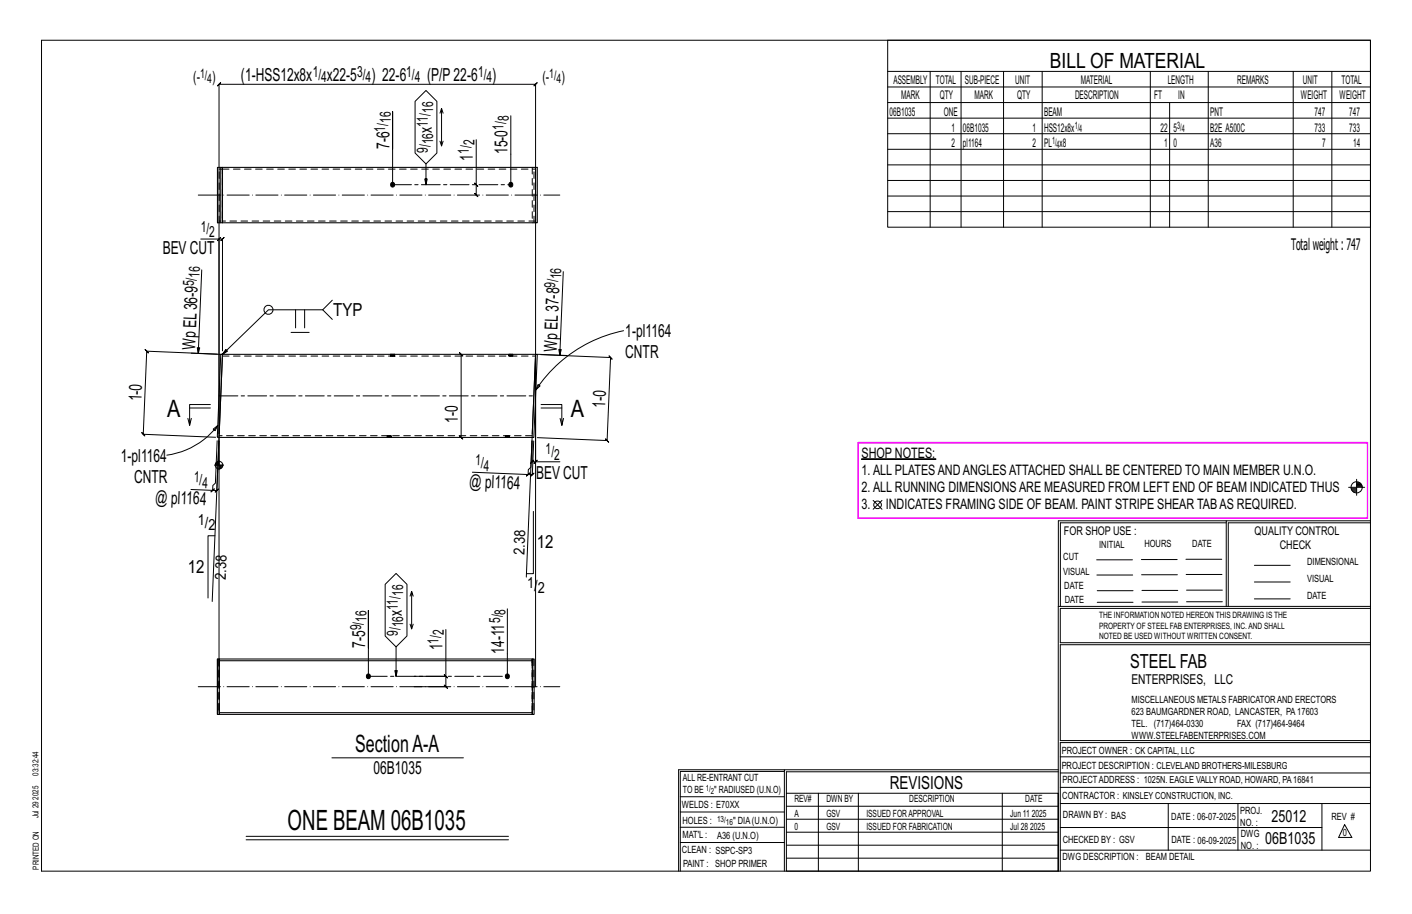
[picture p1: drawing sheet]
<svg xmlns="http://www.w3.org/2000/svg" width="432mm" height="279mm" viewBox="0 0 432 279" stroke-linecap="round" stroke-linejoin="round" font-family="sans-serif">
<g fill="#000" stroke="#000" stroke-width=".31">
<path d="M263.5 140.3h22.7v.1h-22.7z"/>
<circle cx="120" cy="56.5" r=".68"/>
<circle cx="156.1" cy="56.5" r=".68"/>
<circle cx="112.6" cy="206.8" r=".68"/>
<circle cx="155.1" cy="206.8" r=".68"/>
</g>
<g fill="none" stroke="#000" stroke-width=".31">
<path d="M12.7 12.3h406.4v254h-406.4zM271.5 12.3h147.6v57.2h-147.6zM130.3 27.7l3.3 3.3v15.8l-3.3 3.3-3.4-3.3v-15.8zM134.6 34.6l.4-1.4v11.4M135 33.2l.5 1.4M156.2 35.4v21.1M271.5 21.8h147.6M271.5 26.6h147.6M271.5 31.4h147.6M271.5 36.1h147.6M284.5 21.8v47.7M293.9 21.8v47.7"/>
<path d="M306.9 21.8v47.7M318.7 21.8v47.7M351.8 21.8v47.7M357.7 31.4v38.1M369.5 21.8v47.7M395.5 21.8v47.7M407.3 21.8v47.7M120.1 45.5v-11.4v22.4M130.3 50.1v6.4l-.4-1.8h.7l-.3 1.8M134.6 43.2l.4 1.4 .5-1.4M145.6 42.7v13.8l-.5-.5 1 1-.5-.5v3.1l-.5-.5 1 1-.5-.5M271.5 40.9h147.6"/>
<path d="M271.5 45.6h147.6M271.5 50.4h147.6M271.5 55.2h147.6M271.5 59.9h147.6M61.4 73.1h5.6v59.5M67 73.1h1l-.5 .5 1-1-.5 .5v34.2M67.5 72.6l-1 1zM271.5 64.7h147.6M61.7 82.5l-1.1 25.6-.3-1.8h.8l-.5 1.8M90.4 94.7v5.5M93.2 94.7v5.5M98.7 94.7l2.9 2.9"/>
<path d="M101.6 91.8l-2.9 2.9h-16.6l-14.1 13.6 1-1.5 .6 .6-1.6 .9-9.5-.3M172.3 83l-1.1 25.6-.3-1.8h.7l-.4 1.8M66.5 108.3l-21.6-.9-.5-.6 .9 1.1-.4-.5-1.1 25.4-.5-.6 1 1.1-.5-.5 22.1 .9M89 101.6h5.5M141 108.3l-.5-.5 1 1-.5-.5v25.4M163.8 108.3l9.5 .4M163.8 109.5v31.7h7.4M164.5 117.5l.7 .5-1.3 1.2zM165.4 108.4l21.3 .9-.5-.5 1 1-.5-.5-1 25.4-.5-.5 .9 1-.4-.5-21.4-.9M190.7 101.1a42.3 42.3 0 0 0-26.8 18.1M57.5 127.9l.5 2.1M58 124.7h6.3"/>
<path d="M64.3 123.7h-6.3v6.3l.5-2.1M65.2 131.2l1.4-1.1-.8 1.6zM66.4 134.7l-.5 13-.8 .7-.1 1.5-6.6-.3M66.6 130.1a23.6 23.6 0 0 1-15.6 9M67 133.7l-2.1 50.2M140.5 133.2l1 1zM162.7 133.7l-1.8 42.7M163.2 134.8l-.4 10.3 .5-.5-1 1 .5-.5h-1.3M165.5 123.7h6.3v6.3l.5-2.1M165.5 124.7h6.3M171.3 127.9l.5 2.1M64.5 150.4l1-1z"/>
<path d="M65.6 142.2h2.8M65.9 141.7v.5M66.1 141.4v.8M66.3 141.2v1M66.6 141.1v1.1M66.8 141v1.2M67 143.6l-.1-8.8-.6 15.2 .5-.5-1 .9 .5-.4-1.3-.1M67.2 142.2v1.1M67.4 142.2v1.1M67.6 142.2v1M67.8 142.2v.8M68 142.2v.5"/>
<path d="M161 145.5l1-.9zM163.1 156.3v19.1h-2.1M163.3 141.7l1-1zM163.8 141.2h-1.1l.5-.5-1 1 .5-.5v-6.4l-.4 8-.7 .8-.1 1.5-17-.7M267 153l2.7 2.7M269.7 153l-2.7 2.7M375 159.8h-50.7v25.6M375 159.2h-51.3l-.1 107.1M412.4 149h4.9M413.2 149.3h1.7M413.3 149.5h1.6M413.4 149.8h1.5"/>
<path d="M413.6 150.1h1.3M413.9 150.4h1M414.9 146.5v4.9M414.9 147.5h.9M414.9 148.1h1.5M414.9 148.7h1.7M414.9 147.8h1.2M414.9 148.4h1.6M419.1 159.2h-44.1v26.2M419.1 159.8h-43.5v25.6M65.7 163.8h-2.1v19M117.8 178.6l3.3-3.3 3.4 3.3v15.8l-3.4 3.3-3.3-3.3z"/>
<path d="M335.4 171.1h10.9M335.4 175.8h11M349 171h11M349.1 175.7h11M362.7 171h10.9M362.7 175.6h11M383.6 172.8h11M383.6 177.9h11M112.7 198.1v-11.5v20.1M121.1 197.7v9l-.4-1.7h.8l-.4 1.7M125.4 190.8l.5 1.4 .5-1.4M125.9 180.8l-.5 1.4"/>
<path d="M126.4 182.2l-.5-1.4v11.4M136.3 192.4v14.3h-9.6M155.2 186.1v20.6M323.7 185.4h95.4M335.5 184.1h11M335.5 180.6h11M349.2 184h11M349.2 180.5h11M362.9 180.4h10.9M362.9 184h10.9M383.6 183.1h11M419.1 186h-94.9v10.5h94.9"/>
<path d="M419.1 197.1h-94.9v29.3h94.9v.6h-94.9v39.3M67 209.9v-184.1l-.5 .5 1-1-.5 .5h96.8l-.5 .5 1-1-.5 .5v184.1M135.8 206.2l1 1zM136.3 206.7v3.2l-.5-.5 1 1-.5-.5h-9.6M101.5 231.7h40.2M239.9 235.8h-31.9v30.5M239.9 235.3h-32.4v31M323.6 235.3h-83.7v31M323.6 235.9h-83.1v6.6M324.2 236.3h94.9M324.2 231.4h94.9M75.3 255.7h80.2"/>
<path d="M75.3 256.7h80.2M208 252.9h31.9M208 257.5h31.9M208 243.6h31.9M208 248.2h31.9M240.5 242.5h83.1v23.8h-83.1zM240.5 258.4h83.1M240.5 254.4h83.1M240.5 250.4h83.1M240.5 246.5h83.1M250.3 242.5v23.8M262.5 242.5v23.8"/>
<path d="M306.5 242.5v23.8M324.2 253h80.1M324.2 245.6h94.9M324.2 259.9h94.9M324.2 240.7h94.9M357.3 245.6v14.3M378.6 245.6v14.3M404.3 245.6v14.3M411.2 252.1l2.2 3.9h-4zM240.5 262.3h83.1"/>
<circle cx="82.1" cy="94.7" r="1.38"/>
<circle cx="67" cy="142.2" r="1.16"/>
<circle cx="268.4" cy="154.3" r="1.17"/>
<circle cx="414.9" cy="149" r="1.71"/>
</g>
<path d="M262.4 135.3h155.8v23.1h-155.8z" fill="none" stroke="#f0f" stroke-width=".5"/>
<g fill="none" stroke="#000" stroke-width=".32">
<path d="M67.5 51.2h-1v16.9h1.5v-16.9h95.7M68 51.2h-.5v16.9M68 52.2v14.8M163.7 51.2v16.9h-95.7M163.7 51.2h.1M163.8 52.1v-.9h.5v16.9h-.5v-.9M67.5 108.3h.5l-1 25.4h-.5zM68 109.4l-1 23.3M68 108.3h95.8M119.5 108.3h.1M119.5 108.8v.1M120.7 108.3h.1"/>
<path d="M120.7 108.8v.1M163.7 109.4l-.9 23.3M163.8 108.3l.5 .1-1 25.3h-.6zM67 133.7h95.7M66.5 201.5h.6v16.9h-.6zM66.5 201.5v16.9M67.1 201.5h95.7v.5h-95.7zM67.1 217.9h95.7v.5h-95.7zM162.8 201.5h.5v16.9h-.5z"/>
</g>
<g fill="none" stroke="#000" stroke-width=".31" stroke-dasharray="2 1.4">
<path d="M67 51.7h1v.5M68 51.2v16.4h-1M68 51.7h95.7M162.8 51.2v16.9M163.7 51.7v15.8M163.8 52.2h.1M67 68.1v-16.9M68 67v1.1M163.3 68.1v-16.9M163.7 67.5l-95.7 .1M163.8 67.2v-15.1M68 108.8h95.8"/>
<path d="M119.5 108.3v.5M119.5 108.3h.1M119.6 108.3l-.1 .6M119.8 108.3h-.2l-.1 .6M120.1 108.3h.2v.6h-.2zM120.1 108.3h-.3v.6h-.2M120.1 108.9h-.3M120.3 108.3h.2v.6h-.2M120.5 108.3v.6M120.6 108.3h.1M120.7 108.9h-.1M120.7 108.8v-.5"/>
<path d="M155.6 108.3l.1 .6zM155.7 108.3h.1M156 108.3h-.2l-.1 .6M156 108.9h.2v-.6h-.2v.6h-.2M156.2 108.3h.2v.6h-.2M156.4 108.3h.2v.6h-.2M156.6 108.3v.6M156.8 108.3v.6M118.5 133.7v-.5M118.6 133.7v-.5M118.8 133.7h-.2v-.5h.2M119 133.7h-.2v-.5h.2"/>
<path d="M119.2 133.7h.2l.2-.5M119.2 133.2h-.2v.5h.2v-.5h.2M119.6 133.2v.5zM119.6 133.7h-.2M154.6 133.7v-.5M154.7 133.7v-.5M154.9 133.7h-.2v-.5h.2M155.2 133.7h-.3v-.5h.3M155.4 133.7h.2l.1-.5M155.4 133.2h-.2v.5h.2v-.5h.2M155.7 133.2v.5zM155.7 133.7h-.1"/>
<path d="M162.7 133.2h-95.7M67 201.5v16.9M67 217.3l.1-15.3M67.1 217.9l-.1-.6M162.7 201.5v16.9M162.7 217.3l.1 1.1M162.7 202.5l.1-.5M162.8 201.5l-.1 1M162.8 217.9l-.1-15.4M163.3 201.5v16.9"/>
</g>
<path d="M60.6 59.6h110.6M60.6 209.9h110.6" fill="none" stroke="#000" stroke-width=".31" stroke-dasharray="6.8 1 0 1"/>
<path d="M120.1 56.5h36.1M67 121h96.3M112.7 206.7h42.5" fill="none" stroke="#000" stroke-width=".31" stroke-dasharray="5.8 1 1 1"/>
<text font-size="8.6" x="88" y="253.7">ONE BEAM 06B1035</text>
<g font-size="7.3">
<text x="51.1" y="127.6">A</text>
<text x="174.6" y="127.6">A</text>
<text x="108.6" y="229.9">SectionA-A</text>
</g>
<text font-size="6.4" x="321.1" y="20.7">BILL OF MATERIAL</text>
<text font-size="5.9" x="345.6" y="204.1">STEEL FAB</text>
<g font-size="5.5">
<text x="73.7" y="24.8">(1-HSS12x8x</text>
<text x="100" y="24.8">x22-5</text>
<text x="113.6" y="24.8">) 22-6</text>
<text x="130.6" y="24.8">(P/P22-6</text>
<text x="150.5" y="24.8">)</text>
<text x="132" y="40.7" transform="rotate(-90 132 40.7)">x</text>
<text x="119.1" y="45.5" transform="rotate(-90 119.1 45.5)">7-6</text>
<text x="155.2" y="47.1" transform="rotate(-90 155.2 47.1)">15-0</text>
<text x="144.6" y="49.1" transform="rotate(-90 144.6 49.1)">1</text>
<text x="49.8" y="77.6">BEV CUT</text>
<text x="101.9" y="96.5">TYP</text>
<text x="59.7" y="107" transform="rotate(-88 59.7 107)">WpEL36-9</text>
<text x="170.2" y="107.5" transform="rotate(-88 170.2 107.5)">WpEL37-8</text>
<text x="191.2" y="103">1-pl1164</text>
<text x="191.2" y="109.5">CNTR</text>
<text x="43.2" y="122.7" transform="rotate(-88 43.2 122.7)">1-0</text>
<text x="185.1" y="124.6" transform="rotate(-88 185.1 124.6)">1-0</text>
<text x="140" y="129.2" transform="rotate(-90 140 129.2)">1-0</text>
<text x="36.9" y="141.1">1-pl1164</text>
<text x="41" y="147.7">CNTR</text>
<text x="143.5" y="148.9" transform="rotate(2 143.5 148.9)">@pl1164</text>
<text x="164" y="146.5">BEV CUT</text>
<text x="47.5" y="153.7" transform="rotate(2 47.5 153.7)">@pl1164</text>
<text x="164.2" y="167.6">12</text>
<text x="57.4" y="175.1">12</text>
<text x="122.9" y="188.3" transform="rotate(-90 122.9 188.3)">x</text>
<text x="111.7" y="198.1" transform="rotate(-90 111.7 198.1)">7-5</text>
<text x="135.4" y="198.8" transform="rotate(-90 135.4 198.8)">1</text>
<text x="154.2" y="199.9" transform="rotate(-90 154.2 199.9)">14-11</text>
<text x="114.2" y="236.6">06B1035</text>
<text x="272.2" y="241.1">REVISIONS</text>
</g>
<g font-size="5.1">
<text x="388.9" y="251.3">25012</text>
<text x="386.9" y="258.1">06B1035</text>
</g>
<text font-size="4.9" x="394.8" y="76.4">Totalweight : 747</text>
<g font-size="4.7">
<text x="95.6" y="23.5">1/</text>
<text x="109.2" y="23.5">3/</text>
<text x="124.2" y="23.5">1/</text>
<text x="146.2" y="23.5">1/</text>
<text x="59.1" y="24.9">(-</text>
<text x="64.9" y="24.9">)</text>
<text x="98.2" y="25.2">4</text>
<text x="111.8" y="25.2">4</text>
<text x="126.8" y="25.2">4</text>
<text x="148.8" y="25.2">4</text>
<text x="165.9" y="24.9">(-</text>
<text x="171.7" y="24.9">)</text>
<text x="132.5" y="34.5" transform="rotate(-90 132.5 34.5)">16</text>
<text x="117.8" y="40.2" transform="rotate(-90 117.8 40.2)">1/</text>
<text x="119.5" y="37.6" transform="rotate(-90 119.5 37.6)">16</text>
<text x="130.8" y="38.8" transform="rotate(-90 130.8 38.8)">11/</text>
<text x="154" y="39.7" transform="rotate(-90 154 39.7)">1/</text>
<text x="155.6" y="37.1" transform="rotate(-90 155.6 37.1)">8</text>
<text x="130.8" y="46.8" transform="rotate(-90 130.8 46.8)">9/</text>
<text x="132.5" y="44.2" transform="rotate(-90 132.5 44.2)">16</text>
<text x="143.4" y="47.1" transform="rotate(-90 143.4 47.1)">1/</text>
<text x="145.1" y="44.4" transform="rotate(-90 145.1 44.4)">2</text>
<text x="61.4" y="70.8">1/</text>
<text x="64" y="72.5">2</text>
<text x="59.2" y="87.5" transform="rotate(-88 59.2 87.5)">5/</text>
<text x="61" y="84.9" transform="rotate(-88 61 84.9)">16</text>
<text x="169.8" y="88" transform="rotate(-88 169.8 88)">9/</text>
<text x="171.6" y="85.4" transform="rotate(-88 171.6 85.4)">16</text>
<text x="145.3" y="142.2" transform="rotate(2 145.3 142.2)">1/</text>
<text x="147.8" y="143.9" transform="rotate(2 147.8 143.9)">4</text>
<text x="166.9" y="138.9">1/</text>
<text x="169.5" y="140.6">2</text>
<text x="59.2" y="147.4" transform="rotate(2 59.2 147.4)">1/</text>
<text x="61.8" y="149.2" transform="rotate(2 61.8 149.2)">4</text>
<text x="60.5" y="160.5">1/</text>
<text x="63.8" y="162.1">2</text>
<text x="160.4" y="169.6" transform="rotate(-88 160.4 169.6)">2.38</text>
<text x="69" y="177.3" transform="rotate(-88 69 177.3)">2.38</text>
<text x="161.2" y="179.7">1/</text>
<text x="123.3" y="182.1" transform="rotate(-90 123.3 182.1)">16</text>
<text x="164.5" y="181.4">2</text>
<text x="112.1" y="190.1" transform="rotate(-90 112.1 190.1)">16</text>
<text x="121.6" y="186.5" transform="rotate(-90 121.6 186.5)">11/</text>
<text x="123.3" y="191.8" transform="rotate(-90 123.3 191.8)">16</text>
<text x="152.9" y="190.5" transform="rotate(-90 152.9 190.5)">5/</text>
<text x="154.6" y="187.9" transform="rotate(-90 154.6 187.9)">8</text>
<text x="110.4" y="192.7" transform="rotate(-90 110.4 192.7)">9/</text>
<text x="121.6" y="194.4" transform="rotate(-90 121.6 194.4)">9/</text>
<text x="134.1" y="196.8" transform="rotate(-90 134.1 196.8)">1/</text>
<text x="135.8" y="194.2" transform="rotate(-90 135.8 194.2)">2</text>
</g>
<g font-size="4.4">
<text x="263.5" y="140">SHOP NOTES:</text>
<text x="263.5" y="145.3">1.ALL PLATESANDANGLESATTACHED SHALL BE CENTERED TO MAIN MEMBER U.N.O.</text>
<text x="263.5" y="155.7">3.</text>
<text x="263.5" y="150.5">2.ALL RUNNING DIMENSIONSARE MEASURED FROM LEFT END OF BEAM INDICATED THUS</text>
<text x="270.9" y="155.7">INDICATES FRAMING SIDE OF BEAM. PAINT STRIPE SHEAR TABAS REQUIRED.</text>
</g>
<text font-size="4.2" x="346" y="209.1">ENTERPRISES, LLC</text>
<g font-size="4">
<text x="61.2" y="23.9">1/</text>
<text x="168" y="23.9">1/</text>
<text x="63.4" y="25.3">4</text>
<text x="170.2" y="25.3">4</text>
</g>
<g font-size="3.7">
<text x="273.2" y="25.6">ASSEMBLY</text>
<text x="286.2" y="25.6">TOTAL</text>
<text x="295.1" y="25.6">SUB-PIECE</text>
<text x="310.4" y="25.6">UNIT</text>
<text x="330.5" y="25.6">MATERIAL</text>
<text x="357.1" y="25.6">LENGTH</text>
<text x="378.3" y="25.6">REMARKS</text>
<text x="398.4" y="25.6">UNIT</text>
<text x="410.2" y="25.6">TOTAL</text>
<text x="272.1" y="35.5">06B1035</text>
<text x="275.6" y="30.4">MARK</text>
<text x="287.4" y="30.4">QTY</text>
<text x="288.6" y="35.5">ONE</text>
<text x="298" y="30.4">MARK</text>
<text x="311" y="30.4">QTY</text>
<text x="319.3" y="35.5">BEAM</text>
<text x="328.7" y="30.4">DESCRIPTION</text>
<text x="353" y="30.4">FT</text>
<text x="360.3" y="30.4">IN</text>
<text x="370.1" y="35.5">PNT</text>
<text x="397.8" y="30.4">WEIGHT</text>
<text x="402" y="35.5">747</text>
<text x="409.6" y="30.4">WEIGHT</text>
<text x="412.6" y="35.5">747</text>
<text x="290.9" y="40.2">1</text>
<text x="294.5" y="40.2">06B1035</text>
<text x="315.8" y="40.2">1</text>
<text x="319.3" y="40.2">HSS12x8x</text>
<text x="354.9" y="40.2">22</text>
<text x="358.9" y="40.2">5</text>
<text x="370.1" y="40.2">B2E A500C</text>
<text x="402" y="40.2">733</text>
<text x="412.6" y="40.2">733</text>
<text x="290.9" y="45">2</text>
<text x="294.5" y="45">pl1164</text>
<text x="315.8" y="45">2</text>
<text x="319.3" y="45">PL x8</text>
<text x="356" y="45">1</text>
<text x="358.9" y="45">0</text>
<text x="370.1" y="45">A36</text>
<text x="404.3" y="45">7</text>
<text x="413.8" y="45">14</text>
<text x="325.3" y="163.4">FOR SHOP USE :</text>
<text x="383.7" y="163.4">QUALITY CONTROL</text>
<text x="391.4" y="167.8">CHECK</text>
</g>
<g font-size="3.1">
<text x="328.6" y="39.4">1/</text>
<text x="330" y="40.5">4</text>
<text x="360" y="39.4">3/</text>
<text x="361.4" y="40.5">4</text>
<text x="321.7" y="44.1">1/</text>
<text x="323.1" y="45.3">4</text>
<text x="336.2" y="167.4">INITIAL</text>
<text x="350" y="167.1">HOURS</text>
<text x="364.6" y="167.2">DATE</text>
<text x="325.2" y="171.3">CUT</text>
<text x="399.8" y="172.8">DIMENSIONAL</text>
<text x="325.1" y="175.8">VISUAL</text>
<text x="399.8" y="177.9">VISUAL</text>
<text x="325.5" y="180">DATE</text>
<text x="325.7" y="184.4">DATE</text>
<text x="399.8" y="183.1">DATE</text>
<text x="346" y="215">MISCELLANEOUS METALS FABRICATORAND ERECTORS</text>
<text x="346" y="218.6">623 BAUMGARDNER ROAD, LANCASTER, PA17603</text>
<text x="346" y="225.8">WWW.STEELFABENTERPRISES.COM</text>
<text x="346" y="222.2">TEL. (717)464-0330</text>
<text x="378.3" y="222.2">FAX (717)464-9464</text>
<text x="324.7" y="230.5">PROJECT OWNER : CK CAPITAL, LLC</text>
<text x="208.8" y="238.8">ALL RE-ENTRANT CUT</text>
<text x="324.7" y="235.1">PROJECT DESCRIPTION : CLEVELAND BROTHERS-MILESBURG</text>
<text x="324.9" y="239.5">PROJECTADDRESS : 1025N. EAGLE VALLY ROAD, HOWARD, PA16841</text>
<text x="208.8" y="242.5">TO BE</text>
<text x="218.4" y="242.5">&quot; RADIUSED (U.N.O)</text>
<text x="242.9" y="245.3">REV#</text>
<text x="252.7" y="245.3">DWN BY</text>
<text x="278.1" y="245.3">DESCRIPTION</text>
<text x="313.5" y="245.3">DATE</text>
<text x="324.9" y="244.2">CONTRACTOR : KINSLEY CONSTRUCTION, INC.</text>
<text x="208.5" y="247">WELDS : E70XX</text>
<text x="208.7" y="251.7">HOLES :</text>
<text x="224.2" y="251.8">&quot; DIA(U.N.O)</text>
<text x="242.9" y="249.9">A</text>
<text x="252.7" y="249.9">GSV</text>
<text x="264.9" y="249.9">ISSUED FORAPPROVAL</text>
<text x="309" y="249.9">Jun 11</text>
<text x="315.5" y="249.9">2025</text>
<text x="325.1" y="250">DRAWN BY : BAS</text>
<text x="358.2" y="250.5">DATE : 06-07-2025</text>
<text x="379.3" y="248.9">PROJ.</text>
<text x="407.2" y="250.5">REV #</text>
<text x="208.7" y="256.3">MAT'L :</text>
<text x="219.3" y="256.4">A36 (U.N.O)</text>
<text x="242.9" y="253.8">0</text>
<text x="252.7" y="253.8">GSV</text>
<text x="264.9" y="253.8">ISSUED FOR FABRICATION</text>
<text x="309" y="253.8">Jul 28</text>
<text x="315" y="253.8">2025</text>
<text x="325" y="257.6">CHECKED BY : GSV</text>
<text x="358.3" y="257.7">DATE : 06-09-2025</text>
<text x="379.3" y="252.5">NO. :</text>
<text x="379.5" y="255.9">DWG</text>
<text x="410.6" y="255.5">0</text>
<text x="208.6" y="260.7">CLEAN : SSPC-SP3</text>
<text x="324.9" y="262.9">DWG DESCRIPTION :</text>
<text x="350.4" y="263">BEAM DETAIL</text>
<text x="379.5" y="259.5">NO. :</text>
<text x="208.9" y="265">PAINT : SHOP PRIMER</text>
</g>
<g font-size="2.7">
<text x="336.1" y="189">THE INFORMATION NOTED HEREON THIS DRAWING IS THE</text>
<text x="336.1" y="195.4">NOTED BE USED WITHOUT WRITTEN CONSENT.</text>
<text x="336.1" y="192.2">PROPERTY OF STEEL FAB ENTERPRISES, INC.AND SHALL</text>
</g>
<g font-size="2.6">
<text x="215.9" y="241.8">1/</text>
<text x="217.4" y="242.7">2</text>
<text x="219.3" y="251.1">13/</text>
<text x="222" y="252.1">16</text>
</g>
<g font-size="2.5">
<text x="11.7" y="237.1" transform="rotate(-90 11.7 237.1)">03:32:44</text>
<text x="11.8" y="244.4" transform="rotate(-90 11.8 244.4)">2025</text>
<text x="11.8" y="250.1" transform="rotate(-90 11.8 250.1)">Jul 29</text>
<text x="11.9" y="265.8" transform="rotate(-90 11.9 265.8)">PRINTED ON</text>
</g>
</svg>
